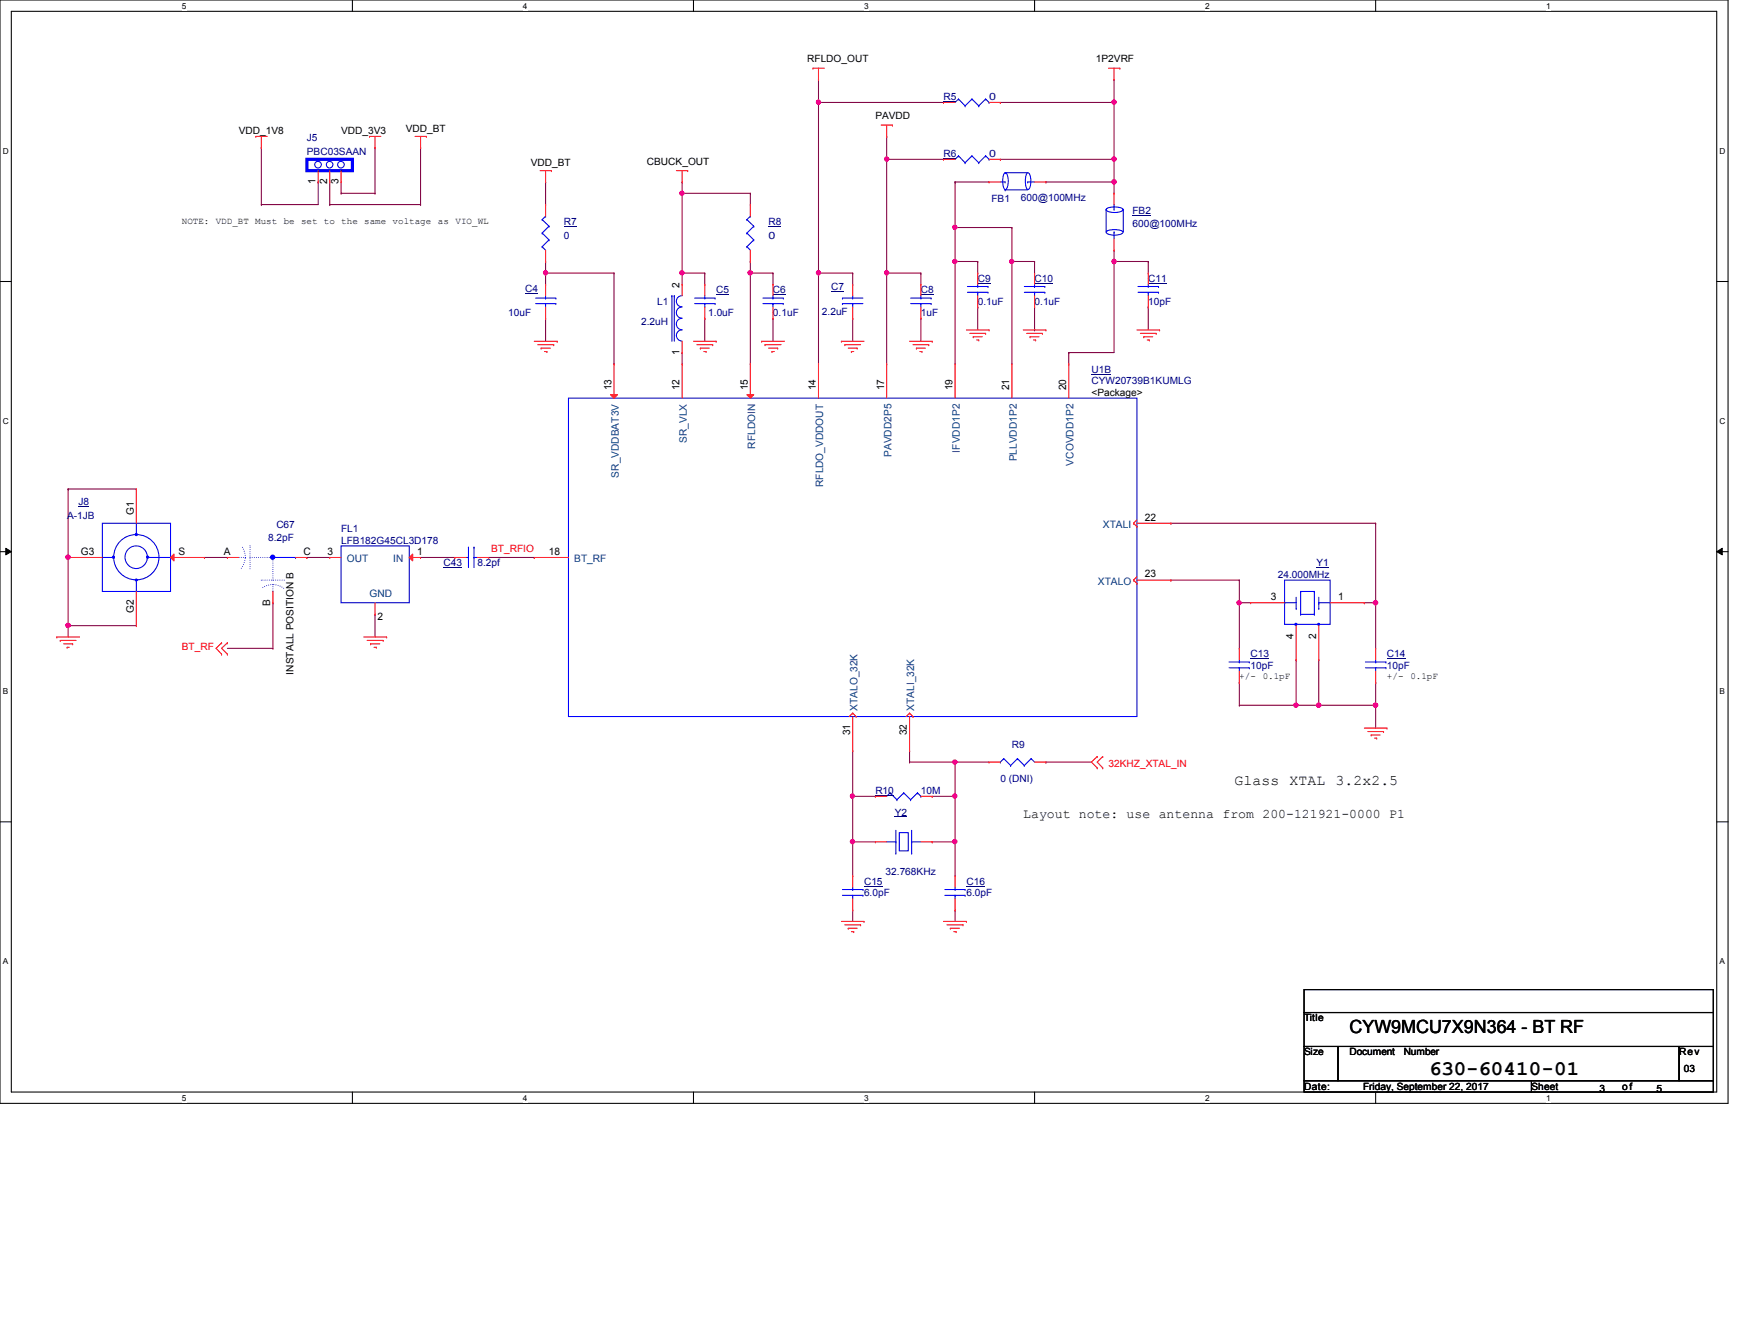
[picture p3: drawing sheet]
<svg xmlns="http://www.w3.org/2000/svg" width="279mm" height="216mm" viewBox="0 0 279 216" stroke-linecap="round" stroke-linejoin="round" font-family="sans-serif">
<path d="M0 0h278v177.4h-278zM1.8 1.8h274.3v173.8h-274.3z" fill="none" stroke="#000" stroke-width=".17"/>
<g fill="#fff">
<path d="M29.3 .2h.7v1.5h-.7z"/>
<path d="M29.3 175.8h.7v1.4h-.7z"/>
</g>
<path d="M56.7 0v1.8M56.7 175.6v1.8" fill="none" stroke="#000" stroke-width=".17"/>
<g fill="#fff">
<path d="M84.1 .2h.7v1.5h-.7z"/>
<path d="M84.1 175.8h.7v1.4h-.7z"/>
</g>
<path d="M111.5 0v1.8M111.5 175.6v1.8" fill="none" stroke="#000" stroke-width=".17"/>
<g fill="#fff">
<path d="M139 .2h.7v1.5h-.7z"/>
<path d="M139 175.8h.7v1.4h-.7z"/>
</g>
<path d="M166.4 0v1.8M166.4 175.6v1.8" fill="none" stroke="#000" stroke-width=".17"/>
<g fill="#fff">
<path d="M193.8 .2h.8v1.5h-.8z"/>
<path d="M193.8 175.8h.8v1.4h-.8z"/>
</g>
<path d="M221.3 0v1.8M221.3 175.6v1.8" fill="none" stroke="#000" stroke-width=".17"/>
<g fill="#fff">
<path d="M248.7 .2h.7v1.5h-.7z"/>
<path d="M248.7 175.8h.7v1.4h-.7z"/>
<path d="M.5 23.5h.9v1.5h-.9z"/>
<path d="M276.6 23.5h.9v1.5h-.9z"/>
<path d="M.5 67h.9v1.5h-.9z"/>
<path d="M276.6 67h.9v1.5h-.9z"/>
</g>
<path d="M0 45.3h1.8M276.1 45.3h1.9" fill="none" stroke="#000" stroke-width=".17"/>
<g fill="#fff">
<path d="M.5 110.4h.8v1.5h-.8z"/>
<path d="M276.6 110.4h.9v1.5h-.9z"/>
</g>
<path d="M0 88.7h1.8M276.1 88.7h1.9" fill="none" stroke="#000" stroke-width=".17"/>
<path d="M.9 88.1l.9 .6-.9 .5zM276.1 88.7l.9-.6v1.1z" fill="#000"/>
<path d="M.9 88.1l.9 .6-.9 .5zM276.1 88.7l.9-.6v1.1z" fill="none" stroke="#000" stroke-width=".16"/>
<g fill="#fff">
<path d="M.5 153.8h.8v1.5h-.8z"/>
<path d="M276.6 153.8h.9v1.5h-.9z"/>
</g>
<path d="M0 132.1h1.8M276.1 132.1h1.9" fill="none" stroke="#000" stroke-width=".17"/>
<g fill="none" stroke="#800040" stroke-width=".17">
<path d="M87.8 43.9h.1M87.8 51.2h.1M87.8 43.9h11M87.8 43.9v1.8M87.8 51.2v3.7M98.8 43.9h.1M98.8 43.9v14.6M109.7 43.9h.1M109.7 43.9h3.7M109.7 43.9v1.8M113.4 43.9h.1M113.4 43.9v1.8"/>
<path d="M78.6 89.6h7.3M85.9 89.6h.1"/>
</g>
<circle cx="109.7" cy="43.9" r=".34" fill="#f0f"/>
<circle cx="109.7" cy="43.9" r=".34" fill="none" stroke="#f0f" stroke-width=".17"/>
<path d="M142.6 21.9h.1M142.6 21.9v3.7M109.7 56.7h.1M109.7 56.7v1.8M113.4 51.2h.1M113.4 51.2v3.7" fill="none" stroke="#800040" stroke-width=".17"/>
<circle cx="142.6" cy="25.6" r=".34" fill="#f0f"/>
<circle cx="142.6" cy="25.6" r=".34" fill="none" stroke="#f0f" stroke-width=".17"/>
<path d="M142.6 43.9h.1M142.6 43.9v14.6M148.1 51.2h.1M148.1 51.2v3.7" fill="none" stroke="#800040" stroke-width=".17"/>
<circle cx="142.6" cy="43.9" r=".34" fill="#f0f"/>
<circle cx="142.6" cy="43.9" r=".34" fill="none" stroke="#f0f" stroke-width=".17"/>
<g fill="none" stroke="#800040" stroke-width=".17">
<path d="M131.7 12.8h.1M131.7 12.8v3.7M120.7 43.9h.1M120.7 43.9h3.6M124.3 51.2h.1M124.3 43.9h.1M124.3 43.9v1.8M124.3 51.2v3.7M131.7 43.9h.1M131.7 43.9h5.5M131.7 43.9v14.6M137.2 51.2h.1"/>
<path d="M137.2 43.9h.1M137.2 43.9v1.8M137.2 51.2v3.7M148.1 43.9h.1M148.1 43.9v1.8"/>
</g>
<circle cx="131.7" cy="43.9" r=".34" fill="#f0f"/>
<circle cx="131.7" cy="43.9" r=".34" fill="none" stroke="#f0f" stroke-width=".17"/>
<path d="M153.6 29.3h.1M153.6 29.3v7.3M157.3 49.4h.1M157.3 49.4v3.6" fill="none" stroke="#800040" stroke-width=".17"/>
<circle cx="153.6" cy="36.5" r=".34" fill="#f0f"/>
<circle cx="153.6" cy="36.5" r=".34" fill="none" stroke="#f0f" stroke-width=".17"/>
<path d="M153.6 29.3h.1M153.6 29.3h5.5M153.6 42h.1M153.6 42h3.7M153.6 42v16.5M157.3 42h.1M157.3 42v1.9" fill="none" stroke="#800040" stroke-width=".17"/>
<circle cx="153.6" cy="42" r=".34" fill="#f0f"/>
<circle cx="153.6" cy="42" r=".34" fill="none" stroke="#f0f" stroke-width=".17"/>
<path d="M179.2 12.8h.1M179.2 12.8v3.7M168.2 29.3h.1M168.2 29.3h11" fill="none" stroke="#800040" stroke-width=".17"/>
<circle cx="179.2" cy="29.2" r=".35" fill="#f0f"/>
<circle cx="179.2" cy="29.2" r=".35" fill="none" stroke="#f0f" stroke-width=".17"/>
<path d="M162.8 42h.1M162.8 42v16.5" fill="none" stroke="#800040" stroke-width=".17"/>
<circle cx="162.7" cy="42" r=".34" fill="#f0f"/>
<circle cx="162.7" cy="42" r=".34" fill="none" stroke="#f0f" stroke-width=".17"/>
<path d="M162.8 42h.1M162.8 42h3.6M166.4 53h.1M166.4 42h.1M166.4 42v1.9M166.4 49.4v3.6M179.2 42h.1M179.2 42v14.7M184.7 49.4h.1M184.7 42h.1M184.7 42v1.9M184.7 49.4v3.6" fill="none" stroke="#800040" stroke-width=".17"/>
<circle cx="179.2" cy="42" r=".34" fill="#f0f"/>
<circle cx="179.2" cy="42" r=".34" fill="none" stroke="#f0f" stroke-width=".17"/>
<path d="M179.2 42h.1M179.2 42h5.5M137.2 135.3h.1M137.2 135.3h3.6" fill="none" stroke="#800040" stroke-width=".17"/>
<circle cx="137.1" cy="135.3" r=".34" fill="#f0f"/>
<circle cx="137.1" cy="135.3" r=".34" fill="none" stroke="#f0f" stroke-width=".17"/>
<path d="M137.2 128h.1M137.2 128v7.3M149.9 135.3h.1M153.6 128h.1M153.6 128v7.3h-3.7" fill="none" stroke="#800040" stroke-width=".17"/>
<circle cx="153.6" cy="135.3" r=".34" fill="#f0f"/>
<circle cx="153.6" cy="135.3" r=".34" fill="none" stroke="#f0f" stroke-width=".17"/>
<circle cx="153.6" cy="128" r=".34" fill="#f0f"/>
<circle cx="153.6" cy="128" r=".34" fill="none" stroke="#f0f" stroke-width=".17"/>
<path d="M137.2 135.3h.1M137.2 128h.1M137.2 135.3v5.5M137.2 128h3.6M153.6 135.3h.1M153.6 135.3v5.5M137.2 146.3h.1M137.2 146.3v1.8M153.6 146.3h.1M153.6 146.3v1.8" fill="none" stroke="#800040" stroke-width=".17"/>
<circle cx="137.1" cy="128" r=".34" fill="#f0f"/>
<circle cx="137.1" cy="128" r=".34" fill="none" stroke="#f0f" stroke-width=".17"/>
<g fill="none" stroke="#800040" stroke-width=".17">
<path d="M109.7 29.3h.1M109.7 29.3v1.8M153.6 36.6h.1M153.6 36.6h9.2M153.6 36.6v5.4M162.8 36.6h.1M162.8 36.6v5.4M179.2 29.3h.1M179.2 29.3v1.8M120.7 43.9h.1M120.7 43.9v14.6M179.2 40.2h.1"/>
<path d="M179.2 40.2v1.8M137.2 120.7h.1M137.2 120.7v7.3M146.3 120.7h.1M146.3 122.5h.1M146.3 120.7v1.8M146.3 122.5h7.3M149.9 128h.1M153.6 122.5h.1M153.6 122.5v5.5h-3.7"/>
</g>
<circle cx="120.7" cy="43.9" r=".36" fill="#f0f"/>
<circle cx="120.7" cy="43.9" r=".36" fill="none" stroke="#f0f" stroke-width=".17"/>
<path d="M87.8 42h.1M87.8 42v1.9M171.9 56.7h.1M171.9 56.7v1.8M171.9 56.7h7.3" fill="none" stroke="#800040" stroke-width=".17"/>
<circle cx="87.8" cy="43.9" r=".34" fill="#f0f"/>
<circle cx="87.8" cy="43.9" r=".34" fill="none" stroke="#f0f" stroke-width=".17"/>
<path d="M87.8 29.3h.1M87.8 29.3v3.6M109.7 31.1h.1M109.7 31.1h11M120.7 31.1h.1M120.7 31.1v1.8" fill="none" stroke="#800040" stroke-width=".17"/>
<circle cx="109.7" cy="31.1" r=".34" fill="#f0f"/>
<circle cx="109.7" cy="31.1" r=".34" fill="none" stroke="#f0f" stroke-width=".17"/>
<g fill="none" stroke="#800040" stroke-width=".17">
<path d="M109.7 31.1h.1M109.7 31.1v12.8M120.7 42h.1M120.7 42v1.9M199.3 96.9h.1M199.3 96.9h1.9M199.3 96.9v7.3M219.5 96.9h.1M219.5 96.9h1.8M221.3 96.9h.1M221.3 96.9v7.3M208.5 106h.1"/>
<path d="M208.5 113.4h.1M208.5 106v7.4M208.5 113.4h3.6"/>
</g>
<circle cx="212.1" cy="113.4" r=".36" fill="#f0f"/>
<circle cx="212.1" cy="113.4" r=".36" fill="none" stroke="#f0f" stroke-width=".17"/>
<circle cx="208.4" cy="113.4" r=".34" fill="#f0f"/>
<circle cx="208.4" cy="113.4" r=".34" fill="none" stroke="#f0f" stroke-width=".17"/>
<path d="M188.3 84.1h.1M188.3 93.3h.1M188.3 84.1h33M188.3 93.3h11M199.3 93.3h.1M199.3 93.3v3.6M212.1 106h.1M212.1 106v7.4" fill="none" stroke="#800040" stroke-width=".17"/>
<circle cx="199.3" cy="96.9" r=".34" fill="#f0f"/>
<circle cx="199.3" cy="96.9" r=".34" fill="none" stroke="#f0f" stroke-width=".17"/>
<path d="M221.3 84.1h.1M221.3 84.1v12.8M199.3 109.7h.1M199.3 113.4h.1M199.3 109.7v3.7M199.3 113.4h9.2M221.3 113.4h.1M221.3 113.4v3.7" fill="none" stroke="#800040" stroke-width=".17"/>
<circle cx="221.3" cy="96.9" r=".36" fill="#f0f"/>
<circle cx="221.3" cy="96.9" r=".36" fill="none" stroke="#f0f" stroke-width=".17"/>
<path d="M221.3 109.7h.1M221.3 109.7v3.7" fill="none" stroke="#800040" stroke-width=".17"/>
<circle cx="221.3" cy="113.4" r=".36" fill="#f0f"/>
<circle cx="221.3" cy="113.4" r=".36" fill="none" stroke="#f0f" stroke-width=".17"/>
<path d="M160.9 16.5h.1M160.9 16.5h18.3M212.1 113.4h.1M212.1 113.4h9.2" fill="none" stroke="#800040" stroke-width=".17"/>
<circle cx="179.2" cy="16.4" r=".34" fill="#f0f"/>
<circle cx="179.2" cy="16.4" r=".34" fill="none" stroke="#f0f" stroke-width=".17"/>
<path d="M131.7 16.5h.1M131.7 16.5h20.1M179.2 16.5h.1M179.2 16.5v9.1" fill="none" stroke="#800040" stroke-width=".17"/>
<circle cx="131.7" cy="16.4" r=".34" fill="#f0f"/>
<circle cx="131.7" cy="16.4" r=".34" fill="none" stroke="#f0f" stroke-width=".17"/>
<path d="M131.7 16.5h.1M131.7 16.5v27.4M160.9 25.6h.1M160.9 25.6h18.3M142.6 43.9h.1M142.6 43.9h5.5" fill="none" stroke="#800040" stroke-width=".17"/>
<circle cx="179.2" cy="25.6" r=".34" fill="#f0f"/>
<circle cx="179.2" cy="25.6" r=".34" fill="none" stroke="#f0f" stroke-width=".17"/>
<path d="M142.6 25.6h.1M142.6 25.6h9.2M142.6 25.6v18.3M179.2 25.6h.1M179.2 25.6v3.7M153.6 122.5h.1M153.6 122.5h5.5" fill="none" stroke="#800040" stroke-width=".17"/>
<circle cx="153.6" cy="122.5" r=".34" fill="#f0f"/>
<circle cx="153.6" cy="122.5" r=".34" fill="none" stroke="#f0f" stroke-width=".17"/>
<g fill="none" stroke="#800040" stroke-width=".17">
<path d="M42 32.9h.1M42 23.7h.1M42 23.7v9.2M51.2 29.3h.1M51.2 29.3v3.6h-9.2M53 32.9h.1M53 32.9h14.6M53 29.3v3.6M54.9 31.1h.1M54.9 29.3v1.8M54.9 31.1h5.4M60.3 31.1h.1"/>
<path d="M60.3 23.7h.1M60.3 23.7v7.4M67.6 32.9h.1M67.6 23.7h.1M67.6 23.7v9.2M11 89.6h.1M11 89.6v11M43.9 96.9h.1M43.9 96.9v7.3M49.4 89.6h.1M49.4 89.6h3.6M60.3 98.8h.1"/>
<path d="M60.3 98.8v3.6M67.6 89.6h5.6M73.2 89.6h.1M36.6 104.2h7.3M43.9 104.2h.1M168.2 122.5h.1M168.2 122.5h7.4"/>
</g>
<circle cx="10.9" cy="100.5" r=".36" fill="#f0f"/>
<circle cx="10.9" cy="100.5" r=".36" fill="none" stroke="#f0f" stroke-width=".17"/>
<circle cx="10.9" cy="89.6" r=".36" fill="#f0f"/>
<circle cx="10.9" cy="89.6" r=".36" fill="none" stroke="#f0f" stroke-width=".17"/>
<path d="M11 78.6h.1M11 78.6v11M11 78.6h10.9M32.9 89.6h.1M32.9 89.6h3.7M11 100.6h.1M11 100.6v1.8M11 100.6h10.9" fill="none" stroke="#800040" stroke-width=".17"/>
<g fill="none" stroke="#f00" stroke-width=".17">
<path d="M130.8 11h.1M130.8 11h1.8M131.7 12.8h.1M131.7 11v1.8M178.3 11h1.8M179.2 12.8h.1M179.2 11v1.8M180.1 11h.1M41.1 21.9h.1M41.1 21.9h1.9M42 23.7h.1M42 21.9v1.8"/>
<path d="M59.4 21.9h.1M59.4 21.9h1.9M60.3 23.7h.1M60.3 21.9v1.8M66.8 21.9h1.8M67.6 23.7h.1M67.6 21.9v1.8M68.6 21.9h.1M86.9 27.4h1.8M87.8 29.3h.1M87.8 27.4v1.9M88.7 27.4h.1"/>
<path d="M108.8 27.4h1.8M109.7 29.3h.1M109.7 27.4v1.9M110.6 27.4h.1M141.7 20.1h1.9M142.6 21.9h.1M142.6 20.1v1.8M143.6 20.1h.1M85.9 54.9h3.7M86.5 55.4h2.6M87 56h.1M87 56h1.5"/>
<path d="M87.6 56.5h.4M88 56.5h.1M89.1 55.4h.1M89.6 54.9h.1M111.5 54.9h3.7M112.1 55.4h2.5M112.6 56h.1M112.6 56h1.5M113.2 56.5h.4M113.6 56.5h.1M114.6 55.4h.1M115.2 54.9h.1"/>
<path d="M122.5 54.9h.1M122.5 54.9h3.7M123.1 55.4h.1M123.1 55.4h2.5M123.6 56h1.5M124.2 56.5h.1M124.2 56.5h.3M125.1 56h.1M135.3 54.9h.1M135.3 54.9h3.7M135.9 55.4h.1M135.9 55.4h2.5"/>
<path d="M136.4 56h1.5M136.9 56.5h.1M136.9 56.5h.4M137.9 56h.1M146.3 54.9h3.6M146.9 55.4h2.5M147.4 56h.1M147.4 56h1.4M148 56.5h.3M148.3 56.5h.1M149.4 55.4h.1M149.9 54.9h.1"/>
<path d="M155.4 53h3.7M156 53.6h2.5M156.5 54.1h.1M156.5 54.1h1.5M157.1 54.7h.3M157.4 54.7h.1M158.5 53.6h.1M159.1 53h.1M164.6 53h3.6M165.1 53.6h2.6M165.7 54.1h.1M165.7 54.1h1.4"/>
<path d="M166.2 54.7h.4M166.6 54.7h.1M167.7 53.6h.1M168.2 53h.1M182.9 53h3.6M183.4 53.6h2.6M184 54.1h.1M184 54.1h1.4M184.5 54.7h.4M184.9 54.7h.1M186 53.6h.1M186.5 53h.1"/>
<path d="M9.1 102.4h.1M9.1 102.4h3.7M9.7 103h.1M9.7 103h2.5M10.2 103.5h1.5M10.8 104.1h.1M10.8 104.1h.3M11.7 103.5h.1M35.6 105.2h.1M35.6 103.3h.1M35.6 103.3l-.8 .9 .8 1M36.6 105.2h.1"/>
<path d="M36.6 103.3h.1M36.6 103.3l-1 .9 1 1M58.5 102.4h3.7M59.1 103h2.5M59.6 103.5h.1M59.6 103.5h1.5M60.2 104.1h.3M60.5 104.1h.1M61.6 103h.1M62.2 102.4h.1M219.5 117.1h3.6M220 117.6h2.5"/>
<path d="M220.6 118.2h.1M220.6 118.2h1.4M221.1 118.7h.3M221.4 118.7h.1M222.5 117.6h.1M223.1 117.1h.1M176.5 123.4h.1M176.5 121.6h.1M176.5 121.6l-.9 .9 .9 .9M177.4 121.6h.1M177.4 123.4h.1M177.4 121.6l-.9 .9 .9 .9"/>
<path d="M135.3 148.1h3.7M135.9 148.7h2.5M136.4 149.2h.1M136.4 149.2h1.5M136.9 149.8h.4M137.3 149.8h.1M138.4 148.7h.1M139 148.1h.1M151.8 148.1h3.6M152.3 148.7h2.6M152.9 149.2h.1M152.9 149.2h1.4"/>
<path d="M153.4 149.8h.4M153.6 140.8h.1M153.6 146.3h.1M153.6 140.8v1.8M153.6 144.5v1.8M153.8 149.8h.1M154.9 148.7h.1M155.4 148.1h.1"/>
</g>
<path d="M209.8 159.1h65.8v3.7h-65.8zM209.8 162.8h65.8v5.4h-65.8zM209.8 168.2h5.4v5.5h-5.4zM209.8 173.7h36.5v1.9h-36.5zM215.2 168.2h54.9v5.5h-54.9zM246.3 173.7h29.3v1.9h-29.3zM270.1 168.2h5.5v5.5h-5.5z" fill="none" stroke="#000" stroke-width=".17"/>
<g fill="none" stroke="#00f" stroke-width=".17">
<path d="M16.5 84.1h10.9v11h-10.9zM21.9 93.3h.1M21.9 85.9h.1M21.9 84.1v1.8M21.9 93.3v1.8M23.7 89.6h.1M23.7 89.6h3.7M152 143.9h3.2M152 143h3.2M153.6 143h.1M153.6 143.9h.1M153.6 142.6v.4"/>
<path d="M153.6 143.9v.6M155.2 143.9h.1M155.2 143h.1"/>
<circle cx="21.9" cy="89.6" r="1.81"/>
<circle cx="21.9" cy="89.6" r="3.6"/>
</g>
<path d="M155.4 142.5h3" fill="none" stroke="#000080" stroke-width=".16"/>
<path d="M21.8 93.1h.2v.2h-.2z" fill-rule="evenodd" fill="#00f"/>
<path d="M21.8 93.1h.2v.2h-.2z" fill="none" stroke="#00f" stroke-width=".17"/>
<path d="M21.8 85.8h.2v.3h-.2z" fill-rule="evenodd" fill="#00f"/>
<path d="M21.8 85.8h.2v.3h-.2z" fill="none" stroke="#00f" stroke-width=".17"/>
<path d="M23.6 89.4h.3v.3h-.3z" fill-rule="evenodd" fill="#00f"/>
<path d="M23.6 89.4h.3v.3h-.3z" fill="none" stroke="#00f" stroke-width=".17"/>
<path d="M18.1 89.4h.3v.3h-.3z" fill-rule="evenodd" fill="#00f"/>
<path d="M16.5 89.6h1.8M18.1 89.4h.3v.3h-.3zM18.3 89.6h.1" fill="none" stroke="#00f" stroke-width=".17"/>
<path d="M12.6 81.3h1.7v.1h-1.7z" fill="#000080"/>
<path d="M21.9 78.6h.1M21.9 78.6v5.5M21.9 95.1v5.5M21.9 100.6h.1" fill="none" stroke="#f00" stroke-width=".17"/>
<path d="M27.4 89.6l.6-.5v1.1z" fill="#f00"/>
<g fill="none" stroke="#f00" stroke-width=".17">
<path d="M120.7 32.9h.1M120.7 32.9v1.9M179.2 31.1h.1M179.2 31.1v1.8M179.2 38.4v1.8M87.8 45.7h.1M87.8 51.2h.1M87.8 45.7v1.8M87.8 49.4v1.8M120.7 42h.1M120.7 40.2v1.8M137.2 45.7h.1"/>
<path d="M137.2 51.2h.1M137.2 45.7v1.8M137.2 49.4v1.8M148.1 45.7h.1M148.1 51.2h.1M148.1 45.7v1.8M148.1 49.4v1.8M179.2 40.2h.1M184.7 43.9h.1M184.7 49.4h.1M184.7 43.9v1.8M184.7 47.5v1.9"/>
<path d="M11 89.6h.1M11 89.6h5.5M27.4 89.6l.6-.5v1.1zM27.4 89.6h5.5M32.9 89.6h.1M53 89.6h.1M53 89.6h1.9M60.3 98.8h.1M60.3 96.9v1.9M73.2 89.6h.1M73.2 89.6h1.8M76.8 89.6h1.8"/>
<path d="M78.6 89.6h.1M221.3 104.2h.1M221.3 109.7h.1M221.3 104.2v1.8M221.3 107.9v1.8"/>
</g>
<g fill="none" stroke="#00f" stroke-width=".17">
<path d="M120.1 39.7h.1M120.1 37.5h.1M120.1 35.3h.1M120.1 39.7l.6 .5M120.1 37.5l1.1 1.1M120.1 35.3l1.1 1.1M120.7 34.8h.1M120.7 34.8l-.6 .5M121.2 38.6h.1M121.2 36.4h.1M121.2 38.6l-1.1 1.1M121.2 36.4l-1.1 1.1"/>
<path d="M177.9 33.7h.1M177.9 33.7v3.6M178 37.2a3.2 3.2 0 0 1 2.5 0l.1 .1a2.27 2.27 0 0 1-2.6 .2l-.1-.2zM178 33.5a3.2 3.2 0 0 1 2.5 0l.1 .2a2.27 2.27 0 0 1-2.6 .2l-.1-.2zM179.2 37.3h.1M179.2 33.7h.1M179.2 32.9v.8M179.2 37.3v1.1M180.7 33.7h.1M180.7 33.7v3.6M86.1 48.8h3.3M86.1 47.9h3.3"/>
<path d="M87.8 47.9h.1M87.8 48.8h.1M87.8 47.5v.4M87.8 48.8v.6M89.4 48.8h.1M89.4 47.9h.1M135.5 48.8h.1M135.5 47.9h.1M135.5 48.8h3.3M135.5 47.9h3.3M137.2 47.9h.1M137.2 48.8h.1"/>
<path d="M137.2 47.5v.4M137.2 48.8v.6M146.5 48.8h3.3M146.5 47.9h3.3M148.1 47.9h.1M148.1 48.8h.1M148.1 47.5v.4M148.1 48.8v.6M149.8 48.8h.1M149.8 47.9h.1M183 47h3.4M183 46.1h3.4"/>
<path d="M184.7 46.1h.1M184.7 47h.1M184.7 45.7v.4M184.7 47v.5M186.4 47h.1M186.4 46.1h.1M54.9 87.8h10.9v9.1h-10.9zM75 89.6h.4M75.4 89.6h.1M75.4 88h.1M75.4 88v3.2M76.2 88h.1"/>
<path d="M76.2 89.6h.1M76.2 89.6h.6M76.2 88v3.2M219.6 107.4h3.3M219.6 106.4h3.3M221.3 106.4h.1M221.3 107.4h.1M221.3 106v.4M221.3 107.4v.5M222.9 107.4h.1M222.9 106.4h.1"/>
</g>
<path d="M123.6 36.4h2M182.2 34.6h2.9M84.5 47.2h2M133.7 46.8h2M148.1 47.4h2.1M184.7 45.6h2.9M71.3 91.3h3M223.1 105.9h2.9" fill="none" stroke="#000080" stroke-width=".16"/>
<path d="M65.8 89.6l.6-.5v1.1z" fill="#f00"/>
<g fill="none" stroke="#f00" stroke-width=".17">
<path d="M159.1 29.3h.1M159.1 29.3h1.8M166.4 29.3h1.8M168.2 29.3h.1M131.7 58.5h.1M131.7 58.5v5.5M153.6 58.5h.1M153.6 58.5v5.5M157.3 43.9h.1M157.3 49.4h.1M157.3 43.9v1.8M157.3 47.5v1.9"/>
<path d="M65.8 89.6l.6-.5v1.1zM65.8 89.6h1.8M67.6 89.6h.1M85.9 89.6h.1M85.9 89.6h5.5M182.3 84.1h.1M182.3 93.3h.1M182.3 84.1l.6 .6M182.3 93.3l.6 .5M182.9 84.7h.1M182.9 93.8h.1M182.9 83.6l-.6 .5"/>
<path d="M182.9 84.1h5.4M182.9 92.7l-.6 .6M182.9 93.3h5.4M188.3 84.1h.1M188.3 93.3h.1M140.8 128h.1M140.8 128h1.8M148.1 128h1.8M149.9 128h.1"/>
</g>
<g fill="none" stroke="#00f" stroke-width=".17">
<path d="M160.9 29.3h.8M161.5 27.9l.2-.1a1.36 1.36 0 0 1 .5 1.3 1.41 1.41 0 0 1-.5 1.4 1.42 1.42 0 0 1-.4-1.4zM161.7 30.5h.1M161.7 27.8h.1M161.7 29.3h.1M161.7 30.5h3.6M161.7 27.8h3.6M165.2 27.9l.2-.1a1.36 1.36 0 0 1 .4 1.3 1.41 1.41 0 0 1-.4 1.4 1.42 1.42 0 0 1-.5-1.4zM165.3 29.3h.1M165.3 29.3h1.1M155.6 47h3.3M155.6 46.1h3.3"/>
<path d="M157.3 46.1h.1M157.3 47h.1M157.3 45.7v.4M157.3 47v.5M158.9 47h.1M158.9 46.1h.1M91.4 64h91.5v51.2h-91.5zM143.2 127.5h.1M143.2 127.5l-.6 .5M143.2 127.5l1.1 1.1M144.3 128.6h.1M145.4 127.5h.1"/>
<path d="M145.4 127.5l-1.1 1.1M145.4 127.5l1.1 1.1M146.5 128.6h.1M147.6 127.5h.1M147.6 127.5l-1.1 1.1M147.6 127.5l.5 .5M148.1 128h.1"/>
</g>
<path d="M157.3 45.6h2M175.6 60.2h3M140.8 127.9h2.9" fill="none" stroke="#000080" stroke-width=".16"/>
<path d="M120.1 63.5h1.1l-.5 .5z" fill="#f00"/>
<g fill="none" stroke="#f00" stroke-width=".17">
<path d="M109.7 58.5h.1M109.7 58.5v5.5M120.7 58.5h.1M120.7 58.5v5.5M142.6 58.5h.1M142.6 58.5v5.5M162.8 58.5h.1M162.8 58.5v5.5M171.9 58.5h.1M171.9 58.5v5.5M120.1 63.5h1.1l-.5 .5zM137.2 114.6h.1"/>
<path d="M137.2 114.6l-.6 .6M137.2 114.6l.5 .6M137.2 115.2v5.5M137.7 115.2h.1M146.3 114.6h.1M146.3 114.6l-.5 .6M146.3 114.6l.6 .6M146.3 115.2v5.5M146.9 115.2h.1M137.2 120.7h.1M146.3 120.7h.1"/>
</g>
<path d="M98.2 63.5h1.1l-.5 .5z" fill="#f00"/>
<path d="M98.8 58.5h.1M98.8 58.5v5.5M166.4 43.9h.1M166.4 49.4h.1M166.4 43.9v1.8M166.4 47.5v1.9M98.2 63.5h1.1l-.5 .5z" fill="none" stroke="#f00" stroke-width=".17"/>
<path d="M164.8 47h3.3M164.8 46.1h3.3M166.4 46.1h.1M166.4 47h.1M166.4 45.7v.4M166.4 47v.5M168.1 47h.1M168.1 46.1h.1" fill="none" stroke="#00f" stroke-width=".17"/>
<path d="M166.4 45.6h2.9" fill="none" stroke="#000080" stroke-width=".16"/>
<g fill="none" stroke="#00f" stroke-width=".17" stroke-dasharray="0 .3">
<path d="M38.4 89.6h.1M38.8 91.4l.4-.7 .3-1.1M39.5 89.6l-.1-.8-.5-1M39.5 89.6h-1.1M40.2 89.6h3.7M40.2 91.4v-3.6M40.2 87.8h.1M42 93.3h.1M43.9 93.3v-3.7M43.9 89.6h.1M43.9 94v1.1M43.9 95.1h.1"/>
<path d="M43.9 94l-.8 .1-1 .5M45.6 94.6l-1-.5-.7-.1M45.7 93.3h-3.7"/>
</g>
<circle cx="43.9" cy="89.6" r=".34" fill="#00f"/>
<g fill="none" stroke="#00f" stroke-width=".17">
<path d="M87.2 39.7h.1M87.2 37.5h.1M87.2 35.3h.1M87.2 39.7l.6 .5M87.2 37.5l1.1 1.1M87.2 35.3l1.1 1.1M87.8 34.8h.1M87.8 34.8l-.6 .5M88.3 38.6h.1M88.3 36.4h.1M88.3 38.6l-1.1 1.1M88.3 36.4l-1.1 1.1"/>
<path d="M43.9 89.6h3.6M47.5 89.6h.1M206.6 93.3h7.4v7.1h-7.4zM206.6 96.9h.1M206.6 96.9h1.9M208.5 97.8h.1M208.5 96v1.8M209.2 98.8h.1M209.2 95.1h.1M209.2 98.8h2.2M209.2 95.1v3.7M209.2 95.1h2.2"/>
<path d="M211.4 98.8h.1M211.4 95.1h.1M211.4 95.1v3.7M212.1 97.8h.1M212.1 96.9h.1M212.1 96v1.8M212.1 96.9h1.9M160.9 122.5h.1M161.5 122h.1M161.5 122l1.1 1.1M161.5 122l-.6 .5M162.6 123.1h.1"/>
<path d="M163.7 122h.1M163.7 122l1.1 1.1M163.7 122l-1.1 1.1M164.8 123.1h.1M165.9 122h.1M165.9 122l.5 .5M165.9 122l-1.1 1.1"/>
<circle cx="43.9" cy="89.6" r=".34"/>
</g>
<g fill="none" stroke="#f00" stroke-width=".17">
<path d="M87.8 32.9h.1M87.8 32.9v1.9M87.8 42h.1M87.8 40.2v1.8M36.6 89.6h.1M36.6 89.6h1.8M43.9 96.9h.1M43.9 95.1v1.8M47.5 89.6h1.9M49.4 89.6h.1M159.1 122.5h.1M159.1 122.5h1.8"/>
<path d="M166.4 122.5h1.8M168.2 122.5h.1"/>
</g>
<path d="M90.7 36.4h2.1" fill="none" stroke="#000080" stroke-width=".16"/>
<path d="M212 100.2h.2v.3h-.2z" fill-rule="evenodd" fill="#00f"/>
<path d="M212 100.2h.2v.3h-.2z" fill="none" stroke="#00f" stroke-width=".17"/>
<path d="M208.3 100.2h.3v.3h-.3z" fill-rule="evenodd" fill="#00f"/>
<path d="M208.3 100.2h.3v.3h-.3z" fill="none" stroke="#00f" stroke-width=".17"/>
<path d="M211.8 91.2h1.9v.2h-1.9z" fill="#000080"/>
<path d="M201.2 96.9h.1M201.2 96.9h5.4M214 96.9h5.5M219.5 96.9h.1M208.5 106h.1M208.5 100.6v5.4M212.1 106h.1M212.1 100.6v5.4" fill="none" stroke="#f00" stroke-width=".17"/>
<path d="M142.6 135.3h1.5M144.1 135.3h.1M144.1 137.2h.1M144.1 133.5v3.7M144.7 133.9h1.4v2.9h-1.4zM146.6 135.3h.1M146.6 137.2h.1M146.6 135.3h1.5M146.6 133.5v3.7" fill="none" stroke="#00f" stroke-width=".17"/>
<path d="M143.9 131.3h2v.1h-2z" fill="#000080"/>
<g fill="none" stroke="#f00" stroke-width=".17">
<path d="M151.8 16.5h.1M151.8 16.5h1.8M159.1 16.5h1.8M160.9 16.5h.1M51.2 29.3h.1M51.2 27.4v1.9M53 29.3h.1M53 27.4v1.9M54.9 29.3h.1M54.9 27.4v1.9M151.8 25.6h.1M151.8 25.6h1.8"/>
<path d="M159.1 25.6h1.8M160.9 25.6h.1M109.7 56.7h.1M109.7 45.7h.1M109.7 45.7v1.8M109.7 54.9v1.8M113.4 45.7h.1M113.4 51.2h.1M113.4 45.7v1.8M113.4 49.4v1.8M124.3 45.7h.1M124.3 51.2h.1"/>
<path d="M124.3 45.7v1.8M124.3 49.4v1.8M199.3 104.2h.1M199.3 109.7h.1M199.3 104.2v1.8M199.3 107.9v1.8M140.8 135.3h.1M140.8 135.3h1.8M148.1 135.3h1.8M149.9 135.3h.1M137.2 140.8h.1M137.2 146.3h.1"/>
<path d="M137.2 140.8v1.8M137.2 144.5v1.8"/>
</g>
<g fill="none" stroke="#00f" stroke-width=".17">
<path d="M154.2 15.9h.1M154.2 15.9l-.6 .6M154.2 15.9l1 1.1M155.2 17h.1M156.3 15.9h.1M156.3 15.9l-1.1 1.1M156.3 15.9l1.1 1.1M157.4 17h.1M158.5 15.9h.1M158.5 15.9l-1.1 1.1M158.5 15.9l.6 .6M159.1 16.5h.1"/>
<path d="M154.2 25.1h.1M154.2 25.1l-.6 .5M154.2 25.1l1 1.1M155.2 26.2h.1M156.3 25.1h.1M156.3 25.1l-1.1 1.1M156.3 25.1l1.1 1.1M157.4 26.2h.1M158.5 25.1h.1M158.5 25.1l-1.1 1.1M158.5 25.1l.6 .5M159.1 25.6h.1"/>
<path d="M108.1 47.5h.1M108.1 47.5v7.4M108.5 47.5h.1M108.5 47.5v7.4M109.7 53a.89 .89 0 0 0-.9 .9 .89 .89 0 0 0 .9 .9M109.7 51.2a.91 .91 0 0 0-.9 .9 .91 .91 0 0 0 .9 .9M109.7 49.4a.89 .89 0 0 0-.9 .8 .89 .89 0 0 0 .9 .9M109.7 47.5a.89 .89 0 0 0-.9 .9 .89 .89 0 0 0 .9 .9M111.7 48.8h3.3M111.7 47.9h3.3M113.4 47.9h.1M113.4 48.8h.1"/>
<path d="M113.4 47.5v.4M113.4 48.8v.6M115 48.8h.1M115 47.9h.1M122.7 48.8h3.3M122.7 47.9h3.3M124.3 47.9h.1M124.3 48.8h.1M124.3 47.5v.4M124.3 48.8v.6M126 48.8h.1M126 47.9h.1"/>
<path d="M197.7 107.4h3.3M197.7 106.4h3.3M199.3 106.4h.1M199.3 107.4h.1M199.3 106v.4M199.3 107.4v.5M201 107.4h.1M201 106.4h.1M135.5 143.9h3.3M135.5 143h3.3M137.2 143h.1M137.2 143.9h.1"/>
<path d="M137.2 142.6v.4M137.2 143.9v.6M138.8 143.9h.1M138.8 143h.1"/>
<circle cx="51.2" cy="26.5" r=".54"/>
<circle cx="53" cy="26.5" r=".54"/>
<circle cx="54.8" cy="26.5" r=".54"/>
</g>
<path d="M151.8 16.3h2M151.8 25.4h2M115.2 47.4h2M124.3 47.4h2.1M201.2 105.9h2.9M139 142.5h2.9" fill="none" stroke="#000080" stroke-width=".16"/>
<path d="M49.4 25.6h7.3v1.8h-7.3z" fill="none" stroke="#00f" stroke-width=".51"/>
<circle cx="109.7" cy="43.9" r=".34" fill="#f0f"/>
<circle cx="109.7" cy="43.9" r=".34" fill="none" stroke="#f0f" stroke-width=".17"/>
<circle cx="142.6" cy="25.6" r=".34" fill="#f0f"/>
<circle cx="142.6" cy="25.6" r=".34" fill="none" stroke="#f0f" stroke-width=".17"/>
<circle cx="142.6" cy="43.9" r=".34" fill="#f0f"/>
<circle cx="142.6" cy="43.9" r=".34" fill="none" stroke="#f0f" stroke-width=".17"/>
<circle cx="131.7" cy="43.9" r=".34" fill="#f0f"/>
<circle cx="131.7" cy="43.9" r=".34" fill="none" stroke="#f0f" stroke-width=".17"/>
<circle cx="153.6" cy="36.5" r=".34" fill="#f0f"/>
<circle cx="153.6" cy="36.5" r=".34" fill="none" stroke="#f0f" stroke-width=".17"/>
<circle cx="153.6" cy="42" r=".34" fill="#f0f"/>
<circle cx="153.6" cy="42" r=".34" fill="none" stroke="#f0f" stroke-width=".17"/>
<circle cx="179.2" cy="29.2" r=".35" fill="#f0f"/>
<circle cx="179.2" cy="29.2" r=".35" fill="none" stroke="#f0f" stroke-width=".17"/>
<circle cx="162.7" cy="42" r=".34" fill="#f0f"/>
<circle cx="162.7" cy="42" r=".34" fill="none" stroke="#f0f" stroke-width=".17"/>
<circle cx="179.2" cy="42" r=".34" fill="#f0f"/>
<circle cx="179.2" cy="42" r=".34" fill="none" stroke="#f0f" stroke-width=".17"/>
<circle cx="137.1" cy="135.3" r=".34" fill="#f0f"/>
<circle cx="137.1" cy="135.3" r=".34" fill="none" stroke="#f0f" stroke-width=".17"/>
<circle cx="153.6" cy="135.3" r=".34" fill="#f0f"/>
<circle cx="153.6" cy="135.3" r=".34" fill="none" stroke="#f0f" stroke-width=".17"/>
<circle cx="153.6" cy="128" r=".34" fill="#f0f"/>
<circle cx="153.6" cy="128" r=".34" fill="none" stroke="#f0f" stroke-width=".17"/>
<circle cx="137.1" cy="128" r=".34" fill="#f0f"/>
<circle cx="137.1" cy="128" r=".34" fill="none" stroke="#f0f" stroke-width=".17"/>
<circle cx="120.7" cy="43.9" r=".36" fill="#f0f"/>
<circle cx="120.7" cy="43.9" r=".36" fill="none" stroke="#f0f" stroke-width=".17"/>
<circle cx="87.8" cy="43.9" r=".34" fill="#f0f"/>
<circle cx="87.8" cy="43.9" r=".34" fill="none" stroke="#f0f" stroke-width=".17"/>
<circle cx="109.7" cy="31.1" r=".34" fill="#f0f"/>
<circle cx="109.7" cy="31.1" r=".34" fill="none" stroke="#f0f" stroke-width=".17"/>
<circle cx="212.1" cy="113.4" r=".36" fill="#f0f"/>
<circle cx="212.1" cy="113.4" r=".36" fill="none" stroke="#f0f" stroke-width=".17"/>
<circle cx="208.4" cy="113.4" r=".34" fill="#f0f"/>
<circle cx="208.4" cy="113.4" r=".34" fill="none" stroke="#f0f" stroke-width=".17"/>
<circle cx="199.3" cy="96.9" r=".34" fill="#f0f"/>
<circle cx="199.3" cy="96.9" r=".34" fill="none" stroke="#f0f" stroke-width=".17"/>
<circle cx="221.3" cy="96.9" r=".36" fill="#f0f"/>
<circle cx="221.3" cy="96.9" r=".36" fill="none" stroke="#f0f" stroke-width=".17"/>
<circle cx="221.3" cy="113.4" r=".36" fill="#f0f"/>
<circle cx="221.3" cy="113.4" r=".36" fill="none" stroke="#f0f" stroke-width=".17"/>
<circle cx="179.2" cy="16.4" r=".34" fill="#f0f"/>
<circle cx="179.2" cy="16.4" r=".34" fill="none" stroke="#f0f" stroke-width=".17"/>
<circle cx="131.7" cy="16.4" r=".34" fill="#f0f"/>
<circle cx="131.7" cy="16.4" r=".34" fill="none" stroke="#f0f" stroke-width=".17"/>
<circle cx="179.2" cy="25.6" r=".34" fill="#f0f"/>
<circle cx="179.2" cy="25.6" r=".34" fill="none" stroke="#f0f" stroke-width=".17"/>
<circle cx="153.6" cy="122.5" r=".34" fill="#f0f"/>
<circle cx="153.6" cy="122.5" r=".34" fill="none" stroke="#f0f" stroke-width=".17"/>
<circle cx="10.9" cy="100.5" r=".36" fill="#f0f"/>
<circle cx="10.9" cy="100.5" r=".36" fill="none" stroke="#f0f" stroke-width=".17"/>
<circle cx="10.9" cy="89.6" r=".36" fill="#f0f"/>
<circle cx="10.9" cy="89.6" r=".36" fill="none" stroke="#f0f" stroke-width=".17"/>
<text font-size="3.3" x="229.9" y="172.8">630-60410-01</text>
<text font-size="2.9" x="217.1" y="166.1">CYW9MCU7X9N364 - BT RF</text>
<g font-size="2.4">
<text x="198.6" y="126.2">Glass</text>
<text x="207.4" y="126.2">XTAL</text>
<text x="214.8" y="126.2">3.2x2.5</text>
</g>
<text font-size="2.1" x="164.6" y="131.5">Layout note: use antenna from 200-121921-0000 P1</text>
<g font-size="1.7">
<text x="50.8" y="29.6" transform="rotate(-90 50.8 29.6)">1</text>
<text x="52.6" y="29.6" transform="rotate(-90 52.6 29.6)">2</text>
<text x="54.4" y="29.6" transform="rotate(-90 54.4 29.6)">3</text>
<text x="109.3" y="46.3" transform="rotate(-90 109.3 46.3)">2</text>
<text x="109.3" y="57" transform="rotate(-90 109.3 57)">1</text>
<text x="98.3" y="62.7" transform="rotate(-90 98.3 62.7)">13</text>
<text x="109.3" y="62.7" transform="rotate(-90 109.3 62.7)">12</text>
<text x="120.3" y="62.7" transform="rotate(-90 120.3 62.7)">15</text>
<text x="131.2" y="62.7" transform="rotate(-90 131.2 62.7)">14</text>
<text x="142.2" y="62.7" transform="rotate(-90 142.2 62.7)">17</text>
<text x="153.2" y="62.7" transform="rotate(-90 153.2 62.7)">19</text>
<text x="162.3" y="62.7" transform="rotate(-90 162.3 62.7)">21</text>
<text x="171.5" y="62.7" transform="rotate(-90 171.5 62.7)">20</text>
<text x="21.5" y="82.8" transform="rotate(-90 21.5 82.8)">G1</text>
<text x="184.1" y="83.7">22</text>
<text x="13" y="89.2">G3</text>
<text x="28.7" y="89.2">S</text>
<text x="36" y="89.2">A</text>
<text x="48.8" y="89.2">C</text>
<text x="52.7" y="89.2">3</text>
<text x="67.1" y="89.2">1</text>
<text x="88.3" y="89.2">18</text>
<text x="184.1" y="92.8">23</text>
<text x="21.5" y="98.5" transform="rotate(-90 21.5 98.5)">G2</text>
<text x="43.5" y="97.5" transform="rotate(-90 43.5 97.5)">B</text>
<text x="60.7" y="99.7">2</text>
<text x="204.4" y="96.5">3</text>
<text x="215.2" y="96.5">1</text>
<text x="208.1" y="102.7" transform="rotate(-90 208.1 102.7)">4</text>
<text x="211.7" y="102.7" transform="rotate(-90 211.7 102.7)">2</text>
<text x="136.7" y="118.2" transform="rotate(-90 136.7 118.2)">31</text>
<text x="145.9" y="118.2" transform="rotate(-90 145.9 118.2)">32</text>
</g>
<g font-size="1.7" fill="#004080">
<text x="110.5" y="71.2" transform="rotate(-90 110.5 71.2)">SR_VLX</text>
<text x="99.5" y="76.8" transform="rotate(-90 99.5 76.8)">SR_VDDBAT3V</text>
<text x="121.5" y="72.1" transform="rotate(-90 121.5 72.1)">RFLDOIN</text>
<text x="143.4" y="73.5" transform="rotate(-90 143.4 73.5)">PAVDD2P5</text>
<text x="154.4" y="72.8" transform="rotate(-90 154.4 72.8)">IFVDD1P2</text>
<text x="163.5" y="74.2" transform="rotate(-90 163.5 74.2)">PLLVDD1P2</text>
<text x="172.7" y="74.8" transform="rotate(-90 172.7 74.8)">VCOVDD1P2</text>
<text x="132.4" y="78.3" transform="rotate(-90 132.4 78.3)">RFLDO_VDDOUT</text>
<text x="177.4" y="84.9">XTALI</text>
<text x="55.8" y="90.4">OUT</text>
<text x="59.4" y="95.9">GND</text>
<text x="63.2" y="90.4">IN</text>
<text x="92.4" y="90.4">BT_RF</text>
<text x="176.6" y="94">XTALO</text>
<text x="137.9" y="114.3" transform="rotate(-90 137.9 114.3)">XTALO_32K</text>
<text x="147.1" y="114.3" transform="rotate(-90 147.1 114.3)">XTALI_32K</text>
</g>
<g font-size="1.6">
<text x="129.8" y="10">RFLDO_OUT</text>
<text x="176.3" y="10">1P2VRF</text>
<text x="38.4" y="21.5">VDD_1V8</text>
<text x="54.9" y="21.5">VDD_3V3</text>
<text x="65.3" y="21.2">VDD_BT</text>
<text x="140.8" y="19.2">PAVDD</text>
<text x="85.4" y="26.7">VDD_BT</text>
<text x="104.1" y="26.5">CBUCK_OUT</text>
<text x="175.6" y="63.6">&lt;Package&gt;</text>
<text x="47.2" y="108.5" transform="rotate(-90 47.2 108.5)">INSTALL POSITION B</text>
<text x="209.8" y="164.2">Title</text>
<text x="209.8" y="169.7">Size</text>
<text x="217.1" y="169.7">Document</text>
<text x="225.8" y="169.7">Number</text>
<text x="270.1" y="169.7">Rev</text>
<text x="270.8" y="172.3">03</text>
<text x="209.8" y="175.2">Date:</text>
<text x="219.2" y="175.2">Friday, September 22, 2017</text>
<text x="246.3" y="175.2">Sheet</text>
<text x="257.3" y="175.5">3</text>
<text x="260.9" y="175.2">of</text>
<text x="266.4" y="175.5">5</text>
</g>
<g font-size="1.6" fill="#000080">
<text x="151.8" y="16">R5</text>
<text x="159.1" y="16">0</text>
<text x="49.4" y="22.6">J5</text>
<text x="49.4" y="24.8">PBC03SAAN</text>
<text x="151.8" y="25.2">R6</text>
<text x="159.1" y="25.2">0</text>
<text x="159.5" y="32.5">FB1</text>
<text x="164.2" y="32.3">600@100MHz</text>
<text x="182.2" y="34.3">FB2</text>
<text x="90.7" y="36.2">R7</text>
<text x="90.7" y="38.4">0</text>
<text x="123.6" y="36.2">R8</text>
<text x="123.6" y="38.4">0</text>
<text x="182.2" y="36.5">600@100MHz</text>
<text x="84.5" y="46.9">C4</text>
<text x="115.2" y="47.2">C5</text>
<text x="124.3" y="47.2">C6</text>
<text x="133.7" y="46.6">C7</text>
<text x="148.1" y="47.2">C8</text>
<text x="157.3" y="45.3">C9</text>
<text x="166.4" y="45.3">C10</text>
<text x="184.7" y="45.3">C11</text>
<text x="81.7" y="50.8">10uF</text>
<text x="103.1" y="52.3">2.2uH</text>
<text x="105.7" y="49">L1</text>
<text x="113.9" y="50.8">1.0uF</text>
<text x="124.3" y="50.8">0.1uF</text>
<text x="132.2" y="50.6">2.2uF</text>
<text x="148.1" y="50.8">1uF</text>
<text x="157.3" y="49">0.1uF</text>
<text x="166.4" y="49">0.1uF</text>
<text x="184.7" y="49">10pF</text>
<text x="175.6" y="59.9">U1B</text>
<text x="175.6" y="61.8">CYW20739B1KUMLG</text>
<text x="10.8" y="83.4">A-1JB</text>
<text x="12.6" y="81.2">J8</text>
<text x="43.1" y="87">8.2pF</text>
<text x="44.4" y="84.8">C67</text>
<text x="54.9" y="85.6">FL1</text>
<text x="54.9" y="87.4">LFB182G45CL3D178</text>
<text x="71.3" y="91.1">C43</text>
<text x="76.8" y="91.1">8.2pf</text>
<text x="205.5" y="92.9">24.000MHz</text>
<text x="211.8" y="91.1">Y1</text>
<text x="201.2" y="105.7">C13</text>
<text x="201.2" y="107.5">10pF</text>
<text x="223.1" y="105.7">C14</text>
<text x="223.1" y="107.5">10pF</text>
<text x="160.9" y="125.8">0 (DNI)</text>
<text x="162.8" y="120.3">R9</text>
<text x="140.8" y="127.6">R10</text>
<text x="143.9" y="131.1">Y2</text>
<text x="148.1" y="127.6">10M</text>
<text x="139" y="142.2">C15</text>
<text x="142.5" y="140.6">32.768KHz</text>
<text x="155.4" y="142.2">C16</text>
<text x="139" y="144.1">6.0pF</text>
<text x="155.4" y="144.1">6.0pF</text>
</g>
<g font-size="1.6" fill="#f00">
<text x="79" y="88.8">BT_RFIO</text>
<text x="29.3" y="104.6">BT_RF</text>
<text x="178.3" y="123.2">32KHZ_XTAL_IN</text>
</g>
<g font-size="1.5">
<text x="29.3" y="36">NOTE: VDD_BT Must be set to the same voltage</text>
<text x="70.4" y="36">as</text>
<text x="73.3" y="36">VIO_WL</text>
<text x="199.3" y="109.1">+/-</text>
<text x="203.1" y="109.1">0.1pF</text>
<text x="223.1" y="109.1">+/-</text>
<text x="226.9" y="109.1">0.1pF</text>
</g>
<g font-size="1.3">
<text x="29.3" y="1.4">5</text>
<text x="84.1" y="1.4">4</text>
<text x="139" y="1.4">3</text>
<text x="193.8" y="1.4">2</text>
<text x="248.7" y="1.4">1</text>
<text x=".5" y="24.7">D</text>
<text x="276.6" y="24.7">D</text>
<text x=".5" y="68.2">C</text>
<text x="276.6" y="68.2">C</text>
<text x=".5" y="111.6">B</text>
<text x="276.6" y="111.6">B</text>
<text x=".5" y="155">A</text>
<text x="276.6" y="155">A</text>
<text x="29.3" y="177">5</text>
<text x="84.1" y="177">4</text>
<text x="139" y="177">3</text>
<text x="193.8" y="177">2</text>
<text x="248.7" y="177">1</text>
</g>
</svg>
